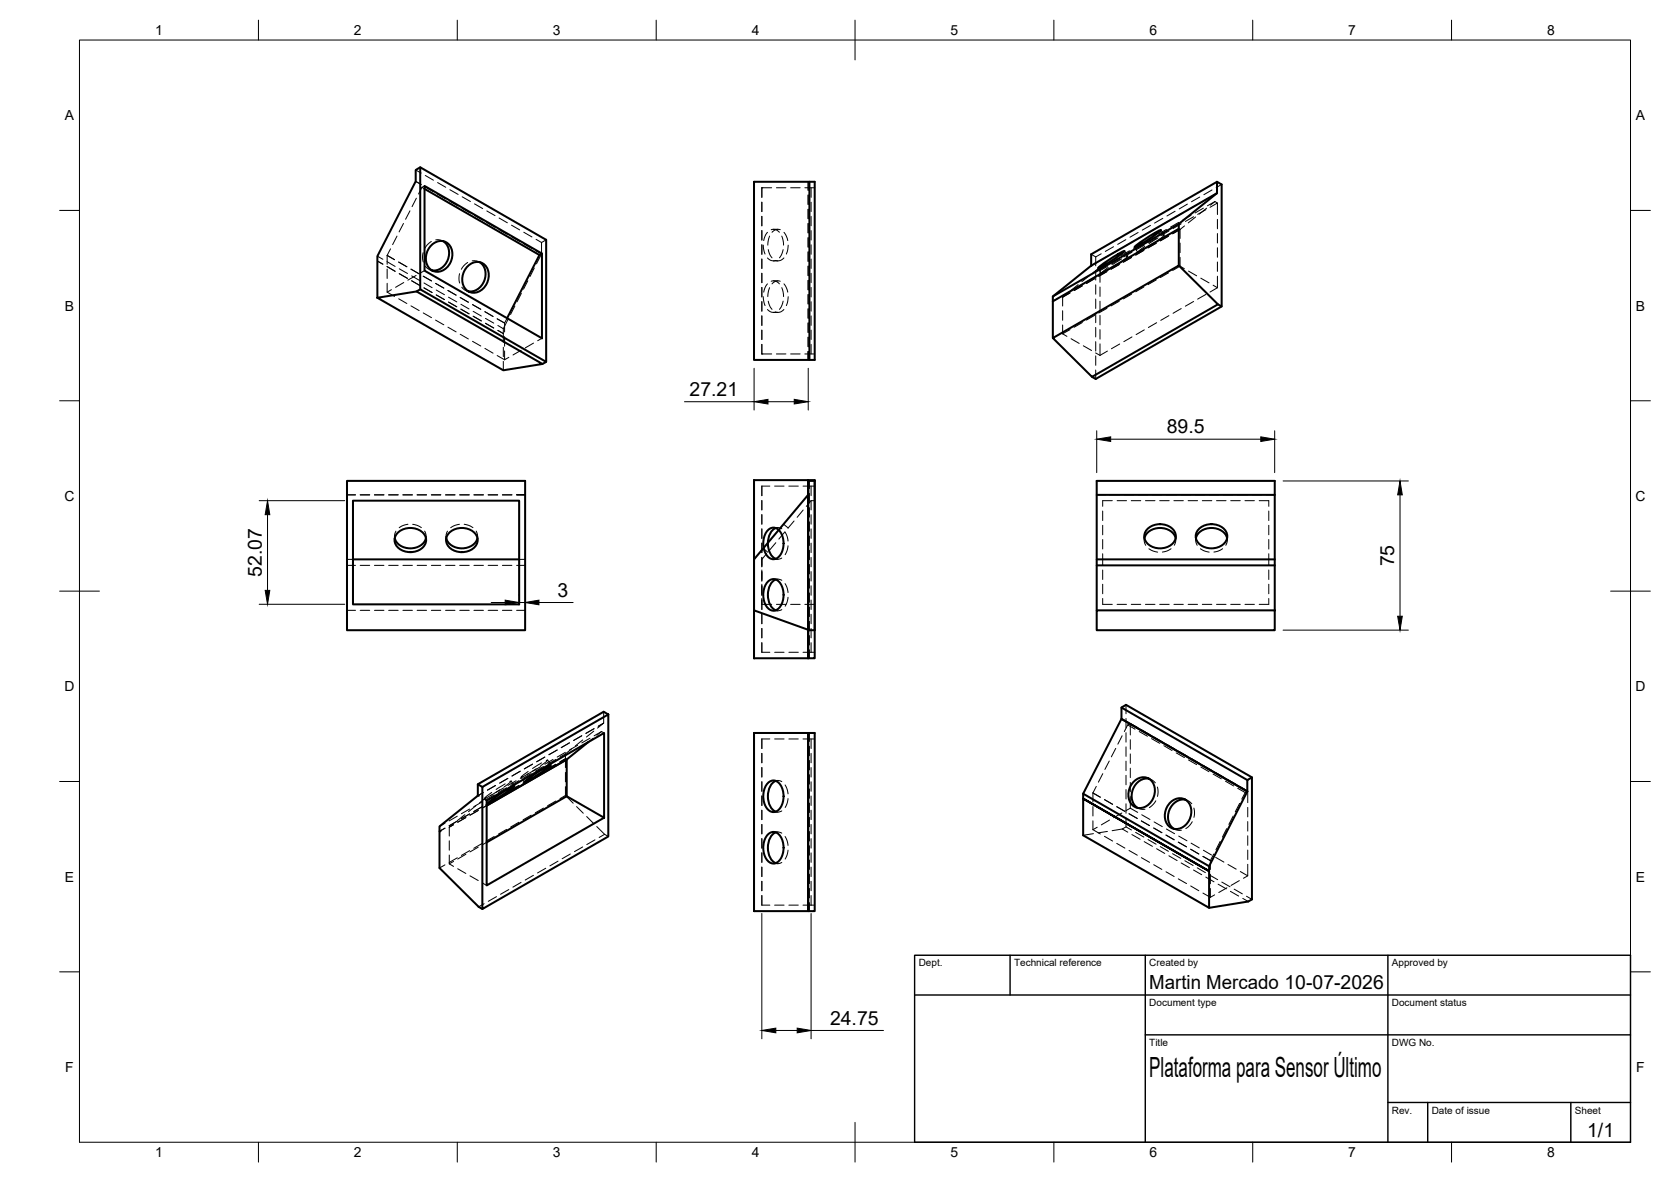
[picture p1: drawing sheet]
<svg xmlns="http://www.w3.org/2000/svg" width="420mm" height="297mm" viewBox="0 0 420 297" stroke-linecap="round" stroke-linejoin="round" font-family="sans-serif">
<!-- layer: Visible -->
<g fill="none" stroke="#000" stroke-width=".51">
<path d="M105.7 42l31.6 18.3v30.6l-31.6-18.2zM105.7 42l-1.2 .7v2.9l-9.6 18.8v10.4M106.7 46.7l29.6 17v21.3l-29.6-17zM106.7 47.5l28.9 16.6M189.6 45.7h13.9v44.8h-13.9zM203.5 45.7h1.4v44.8h-1.4M296.4 57.5l-31.7 18.2M296.4 56.3l-31.7 18.2M306 45.7l-31.6 18.2v2.9M306 48.5l-31.6 18.3M94.9 74.8l9.8-1.6 31.7 18.3-9.8 1.6zM105.7 72.7l-1 .5"/>
<path d="M108.5 61.6a2.98 2.98 0 0 1 3.5-.8 2.98 2.98 0 0 1 1.8 3 4.1 4.1 0 0 1-4.6 4.4 3.8 3.8 0 0 1-1.2-6.1zM111.4 60.6a4.2 4.2 0 0 1 1.2 4.7 4.2 4.2 0 0 1-4 2.6M117.7 66.8a2.98 2.98 0 0 1 3.4-.8 2.98 2.98 0 0 1 1.8 3.1 4.1 4.1 0 0 1-4.5 4.4 3.8 3.8 0 0 1-1.2-6.1zM120.6 65.9a4.2 4.2 0 0 1 1.2 4.7 4.2 4.2 0 0 1-4.1 2.6M136.3 63.7l-.7 .4-8.1 15.9M264.7 75.7v9.2M274.4 66.8l-9.7 7.7v1.2M276.2 67.2l3.8-2.7 2.8-1.4-3.9 2.8-2.8 1.5zM285.4 61.9l3.8-2.6 2.7-1.5-3.9 2.9-2.7 1.4zM296.4 66.7v-10.4l9.6-7.8v-2.8l1.2 .7v30.6l-31.7 18.2-.9-.5M306.2 76.5l1 .5M137.3 90.9l-.9 .6"/>
<path d="M264.7 84.9l31.7-18.2 9.8 9.8-31.6 18.2zM87.2 120.8h44.8v37.6h-44.8zM88.8 125.8h41.7v26.1h-41.7zM99.3 135.2a4.3 4.3 0 0 0 6.7 1.7l.9-1 .2-.7M99.9 134a4.4 4.4 0 0 1 7.2 1.1 3.2 3.2 0 0 1-3.1 3.6 3.9 3.9 0 0 1-4.8-3l.1-.6zM112.2 135.2a4.3 4.3 0 0 0 6.8 1.7l.8-1 .2-.7M112.8 134a4.4 4.4 0 0 1 7.2 1.1 3.2 3.2 0 0 1-3.1 3.6 3.9 3.9 0 0 1-4.7-3v-.6zM189.6 120.7h15.3v44.7h-15.3zM193 133.3a2.07 2.07 0 0 1 2.1-.6 2.07 2.07 0 0 1 1.5 1.6 5.2 5.2 0 0 1-1.1 5.9 2.09 2.09 0 0 1-3.1-1.4 5.5 5.5 0 0 1 .6-5.5zM195.1 132.7a4.8 4.8 0 0 0-1.6 6 2.91 2.91 0 0 0 1.6 1.7M203.2 120.8h1.7v37.6h-1.4l-13.9-5v-12.8l13.6-16.2zM275.8 124.4h44.7"/>
<path d="M287.8 135.2a4.3 4.3 0 0 1 6.7-1.6l.9 1 .2 .6M288.4 133.1a4.4 4.4 0 0 1 7.2 1.1 3.2 3.2 0 0 1-3.1 3.5 3.9 3.9 0 0 1-4.8-2.9l.1-.6zM300.7 135.2a4.3 4.3 0 0 1 6.8-1.6l.8 1 .2 .6M301.3 133.1a4.4 4.4 0 0 1 7.2 1.1 3.2 3.2 0 0 1-3.1 3.5 3.9 3.9 0 0 1-4.7-2.9v-.6zM88.8 140.6h41.7M193 146.2a2.07 2.07 0 0 1 2.1-.5 2.07 2.07 0 0 1 1.5 1.6 5.2 5.2 0 0 1-1.1 5.9 2.09 2.09 0 0 1-3.1-1.5 5.5 5.5 0 0 1 .6-5.5zM195.1 145.6a4.8 4.8 0 0 0-1.6 6.1 2.91 2.91 0 0 0 1.6 1.7M275.8 153.4h44.7v5h-44.7zM275.8 153.4v-32.6h44.7v32.6M275.8 142.1h44.7M275.8 140.6h44.7M153 179.5l-1.2-.6-31.7 18.2"/>
<path d="M203.2 165.4v-44.7v44.7M282 177.8l1.1-.7 31.7 18.3v30.6l-.9 .6-9.9 1.5-31.6-18.2v-10.4l9.6-18.8zM282 177.8l31.6 18.2M121.3 197.8l31.7-18.3v30.7l-31.7 18.2zM121.3 197.8l-1.2-.7v2.9l-9.6 7.7v10.4l9.9 9.8 .9 .5M132 196.4l3.8-2.7 2.7-1.4-3.9 2.8-2.8 1.4zM148 186.4l-5.5 4.5-20.1 11.5 20.1-11.5v9.2M189.6 184.2h15.3v44.8h-15.3zM193 196.8a2.07 2.07 0 0 1 2.1-.5 2.07 2.07 0 0 1 1.5 1.6 5.2 5.2 0 0 1-1.1 5.9 2.09 2.09 0 0 1-3.1-1.5 5.5 5.5 0 0 1 .6-5.5zM195.1 196.2a4.8 4.8 0 0 0-1.6 6.1 2.91 2.91 0 0 0 1.6 1.7M272.4 199.5l31.6 18.2M282 180.7l31.6 18.2"/>
<path d="M285.2 196.3a2.98 2.98 0 0 1 3.4-.8 2.98 2.98 0 0 1 1.8 3.1 4.1 4.1 0 0 1-4.5 4.4 3.8 3.8 0 0 1-1.2-6.1zM288.9 195.7a4.2 4.2 0 0 0-4 2.6 4.2 4.2 0 0 0 1.1 4.7M314.8 195.4l-1.2 .6v2.9l-9.6 18.8v10.4M122.4 201.2l29.5-17v21.3l-29.5 17zM122.9 201.6l3.7-2.6 2.8-1.4-3.9 2.8-2.8 1.4zM142.5 200.1l9.4 5.4M142.5 200.1l-20.1 11.6M193 209.7a2.07 2.07 0 0 1 2.1-.5 2.07 2.07 0 0 1 1.5 1.6 5.2 5.2 0 0 1-1.1 5.9 2.09 2.09 0 0 1-3.1-1.4 5.5 5.5 0 0 1 .6-5.6zM195.1 209.2a4.8 4.8 0 0 0-1.6 6 2.91 2.91 0 0 0 1.6 1.7M272.4 200.7l31.6 18.2-31.6-18.2M294.3 201.6a2.98 2.98 0 0 1 3.5-.8 2.98 2.98 0 0 1 1.8 3 4.1 4.1 0 0 1-4.6 4.4 3.8 3.8 0 0 1-1.2-6zM298.1 201a4.2 4.2 0 0 0-4.1 2.6 4.2 4.2 0 0 0 1.2 4.7"/>
<path d="M203.2 229v-44.8v44.8"/>
</g>
<!-- layer: Hidden -->
<g fill="none" stroke="#000" stroke-width=".25">
<path d="M99.8 59.3l-1.1 2.2M101.5 56.2l-1.1 2.1M103.1 53l-1.1 2.1M104.5 45.6l1.4 .8M104.5 42.7l1.4 .8M104.7 49.8l-1.1 2.1M106.1 47.1l-.9 1.7M106.1 47.1l.6 .4M106.7 46.7l-.6 .4M106.9 47l2.1 1.1M106.9 44.1l2.1 1.2M110 48.8l2.1 1.1"/>
<path d="M110 45.9l2.1 1.2M113.1 50.5l2.1 1.2M113.1 47.7l2.1 1.2M116.2 52.3l2.1 1.2M116.2 49.5l2.1 1.1M119.3 54.1l2.1 1.2M119.3 51.2l2.1 1.2M122.4 55.9l2.1 1.2M122.4 53l2.1 1.2M125.5 57.7l2.1 1.2M125.5 54.8l2.1 1.2M128.6 59.4l2.1 1.2"/>
<path d="M128.6 56.6l2.1 1.2M131.7 58.4l2.1 1.1M189.6 45.7v2.1M189.6 49v2.4M189.6 52.6v2.4M189.6 56.2v2.3M189.6 59.7v2.4M191.6 47.2h.1M191.6 47.2v2.4M191.6 50.8v2.4M191.6 54.4v2.4M191.6 57.9v2.4"/>
<path d="M191.6 47.2h2.4M193 58.4l-.5 .6-.5 1.5M193.5 59.3l-.4 2.3M193.9 57.7l1.3 .1 .8 .6M194.5 57.6h1.1M195.2 47.2h2.4M196.2 57.7l-1.3 .1-.8 .6M196.6 59.3l.4 2.3M197.1 58.4l.4 .6 .6 1.5M198.8 47.2h2.4M202.4 47.2h2.5M203.2 45.7v2.1"/>
<path d="M203.2 49v2.4M203.2 52.6v2.4M203.2 56.2v2.3M203.2 59.7v2.4M203.9 47.2v2.4M203.9 50.8v2.4M203.9 54.4v2.4M203.9 57.9v2.4M286.2 58.4l-2.1 1.2M288.1 58.9l-2.1 1.1M289.3 56.6l-2.1 1.2M290.2 59.4l-2.1 1.2"/>
<path d="M290.8 59.8l-2 1.2M291.2 59.8l-2.3 1.4M291.2 57.1l-2 1.2M291.9 57.8l.8 1.3M292.4 59.2l.3-.1-1.7 1.4M292.4 54.9l-2.1 1.2M293.3 57.7l-2.1 1.2M293.8 59.3l-2 1.2M293.9 58l-2 1.2M294 58.9l-2.1 1.2M294.3 55.3l-2.1 1.2M295.5 53.1l-2.1 1.2"/>
<path d="M296.4 55.9l-2.1 1.2M296.4 57.5l-1.4 .8M296.7 57.7v2.2M296.7 57.7l-1.8 1M297 56.2l-2 1.2M297.4 53.5l-2.1 1.2M297.8 56.8l-1.1 .9M298.6 51.3l-2.1 1.2M299.5 54.1l-2.1 1.2M300.1 54.5l-2.1 1.2M300.5 51.7l-2.1 1.2M300.6 54.5l-1.8 1.5"/>
<path d="M301.7 49.5l-2.1 1.2M302.6 52.3l-2.1 1.2M303.2 52.7l-2.1 1.2M303.4 52.3l-1.8 1.5M303.6 49.9l-2.1 1.2M304.2 52.1l1.9-1.1v2.9M304.8 47.7l-2.1 1.2M305.5 50.7l-1.2 .8M305.5 50.7l.6 .3M305.5 50.7l-1.9 1M306 48.5l-1.4 .8M306.1 55.1v2.4"/>
<path d="M306.1 58.7v2.4M307.2 46.4l-1.4 .7M94.9 65.6l1.4 .8M94.9 64.4l1.4 .8M97.3 67l2.1 1.2M97.3 65.8l2.1 1.2M97.3 64.2v2.2M97.3 73.4l1.9 1.1M97.3 67.6v2.4M97.3 71.2v2.2M97.3 64.2l1.9 1.1M98.2 62.5l-.9 1.7"/>
<path d="M98.4 72.8l-1.1 .6M100.2 75.1l2.1 1.2M100.2 65.9l2.1 1.1M100.4 68.8l2.1 1.2M100.4 67.5l2.1 1.2M101.5 71l-2 1.2M103.3 76.9l2.1 1.1M103.3 67.6l2.1 1.2M103.5 70.6l2.1 1.1M103.5 69.3l2.1 1.2M104.6 69.2l-2 1.2M106.4 63.5l-.2 1.1 .2 1.3"/>
<path d="M106.4 78.6l2.1 1.2M106.4 69.4l2.1 1.2M106.6 72.3l2 1.2M106.6 71.1l2 1.2M106.7 68l-1.1 .6M107 66.9l.7 .7 .8 .4M108.1 67.8l.8 .3M108.5 60.7l-1.1 .8-.6 .9M109.5 71.2l2.1 1.2M109.6 60.3h1l.8 .3M109.7 74.1l2.1 1.2M109.7 72.9l2.1 1.2"/>
<path d="M111 60.4l.9 .3M112.6 73l2.1 1.2M112.8 75.9l2.1 1.2M112.8 74.7l2.1 1.2M115.5 68.8l-.1 1 .2 1.3M115.7 74.8l2.1 1.2M115.9 77.7l2 1.2M115.9 76.5l2 1.1M116.1 72.2l.8 .7 .8 .3M117.3 73.1l.8 .3M117.6 66l-1 .8-.6 .9M118.7 65.6h1l.9 .3"/>
<path d="M118.8 76.5l2.1 1.2M119 79.5l2 1.2M119 78.2l2 1.2M120.2 65.7l.8 .3M121.9 78.3l2.1 1.2M127.5 80l-.6 1.2M129.5 76.9l-1.1 2.1M131.1 73.7l-1.1 2.1M131.7 61.2l2.1 1.2M132.7 70.6l-1.1 2.1M134.3 67.4l-1 2.1M134.8 63l1.4 .8"/>
<path d="M134.8 60.1l1.4 .8M137.3 60.3l-1.1 .6v2.9l-1.3 2.5M189.6 63.3v2.4M189.6 66.9v2.4M189.6 70.4v2.4M189.6 74v2.4M189.6 77.6v2.4M191.6 61.5v2.4M191.6 65.1v2.4M191.6 68.7v2.3M191.6 72.2v2.4M191.6 75.8v2.4"/>
<path d="M191.6 79.4v2.4M191.9 61.6l.5 2.2M191.9 74.6l.5 2.2M193 77.8a2.26 2.26 0 0 0 2.3 .7l1-.1 .8-.6M193 64.8a2.26 2.26 0 0 0 2.3 .7l1-.1 .8-.6M193 71.3l-.5 .6-.5 1.5M193.2 75.7l.5 1.5 .4 .6M193.2 62.7l.5 1.5 .4 .6M193.5 72.3l-.4 2.2M193.9 70.7h1.3l.8 .6M194.5 65.6h1.1M194.5 70.6h1.1"/>
<path d="M194.5 78.5h1.1M196.2 70.7h-1.3l-.8 .6M196.6 72.3l.4 2.2M196.9 62.7l-.3 1-.6 1.1M196.9 75.7l-.3 1-.6 1.1M197.1 71.3l.4 .6 .6 1.5M198.2 74.6l-.5 2.2M198.2 61.6l-.5 2.2M203.2 63.3v2.4M203.2 66.9v2.4M203.2 70.4v2.4M203.2 74v2.4"/>
<path d="M203.2 77.6v2.4M203.9 61.5v2.4M203.9 65.1v2.4M203.9 68.7v2.3M203.9 72.2v2.4M203.9 75.8v2.4M203.9 79.4v2.4M264.7 75.7h.1M266.1 74.9l-1.4 .8M267.2 74.7v2.2M267.2 78.1v2.4M268.3 73.8l-1.1 .9"/>
<path d="M269 73.6l-1.8 1.1M269.2 73.1l-2.1 1.2M271.1 71.5l-1.9 1.5M272.1 71.8l-2 1.2M272.3 71.4l-2.1 1.1M273.9 69.3l-1.9 1.5M274.4 66.8h.1M274.4 63.9l1.1 .7M275.2 79.3l-2 1.1M275.2 70l-2 1.2M275.4 69.6l-2.1 1.2M275.5 64.6v2.2"/>
<path d="M275.5 68v2.4M275.5 71.6v2.3M275.5 75.1v2.4M275.5 78.7v2.4M275.7 66l-1.3 .8M276.1 67.4l.8 1.3M276.6 68l-.7-.3-1.1 .9M276.6 72.1v2.4M276.6 75.7v2.4M276.6 79.3v2.3M276.9 63.8l-1.4 .8M277.8 66.6l-1.9 1.1"/>
<path d="M278.3 77.5l-2 1.2M278.3 68.2l-2 1.2M278.4 67l-1.8 1v2.9M278.5 67.8l-2.1 1.2M278.7 67.2l-1.8 1.5 .4-.1M278.8 64.2l-2 1.2M280 62l-2.1 1.2M280.7 66.6l-2.3 1.4M280.9 64.8l-2.1 1.2M281.4 75.7l-2 1.2M281.4 66.5l-2 1.2M281.5 65.2l-2 1.2"/>
<path d="M281.6 66l-2.1 1.2M281.9 62.4l-2 1.2M282 65.1l-2.2 1.4M282.8 63.1l.8 1.3M283.1 60.2l-2.1 1.2M283.2 64.4h.4l-1.8 1.4M284 63l-2.1 1.2M284.5 73.9l-2 1.2M284.5 64.7l-2 1.2M284.6 63.4l-2 1.2M284.7 64.2l-2.1 1.2M285 60.6l-2 1.2"/>
<path d="M285.2 62.1l.9 1.3M287.1 61.2l-2.1 1.2M287.6 72.1l-2 1.2M287.6 62.9l-2 1.2M287.7 61.6l-2 1.2M287.8 62.4l-2.1 1.2M287.8 61.9l-1.8 1.5 .4-.1M289.9 61.3l-2.3 1.4M290.7 70.3l-2.1 1.2M290.7 61.1l-2.1 1.2M290.9 60.6l-2.1 1.3M293.8 68.6l-2 1.2"/>
<path d="M293.9 79.3l-2 1.2M296.7 66.9l1.1 .6M296.7 66.9l-1.8 1.1M296.7 61.1v2.4M296.7 64.7v2.2M297 77.5l-2 1.2M298.8 68.1l2.1 1.2M300.1 75.8l-2.1 1.1M301.9 69.9l2.1 1.2M303.2 74l-2.1 1.2M305 71.7l1.1 .6M306.1 69.4v2.9l-1.9 1.1"/>
<path d="M306.1 62.3v2.4M306.1 65.8v2.4M109.5 80.4l2.1 1.2M112.6 82.2l2.1 1.2M115.7 84l2.1 1.2M118.8 85.8l2.1 1.2M121.9 87.6l2.1 1.2M122.1 81.2l2 1.2M122.1 80l2 1.2M125 89.4l1.9 1M125 80.1l1.9 1.1M125.2 83l1.4 .8"/>
<path d="M125.2 81.8l1.4 .8M126.6 83.8v2.2M126.6 87.3v2.3M126.6 90.8v2.3M126.9 81.2v2.2M126.9 84.6v2.4M126.9 88.2v2.2M127.8 80.1l-1.2 2.5v1.2M128 89.8l-1.1 .6M131 88l-2 1.2M134.2 86.2l-2.1 1.2M136.3 85l-1.1 .6"/>
<path d="M189.6 81.2v2.4M189.6 84.7v2.4M189.6 88.3v2.2M191.6 88.9h.1M191.6 83v2.3M191.6 86.5v2.4M191.6 88.9h2.4M195.2 88.9h2.4M198.8 88.9h2.4M202.4 88.9h2.5M203.2 88.3v2.2v-2.2M203.2 81.2v2.4"/>
<path d="M203.2 84.7v2.4M203.9 83v2.3M203.9 86.5v2.4M267.2 83.9l1.1 .6M267.2 81.7v2.2M269 82.8l-1.8 1.1M269.3 85.1l2.1 1.2M272.1 81.1l-2 1.1M272.4 86.9l2.1 1.2M275.5 88.7l1.1 .6M275.5 82.3v2.4M275.5 85.9v2.3"/>
<path d="M275.5 89.4v2.4M275.5 93v2.2M276.6 82.8v2.4M276.6 86.4v2.9M278.4 88.2l-1.8 1.1M281.5 86.5l-2 1.1M284.6 84.7l-2 1.2M287.7 82.9l-2 1.2M290.8 81.1l-2 1.2M87.2 124.4h2.2M90.6 124.4h2.4M94.1 124.4h2.4"/>
<path d="M97.7 124.4h2.4M99.2 134.8v.9M99.6 133.5l-.4 .9v.8M101.3 124.4h2.4M102.6 131.7l-1.1 .3-1.1 .6M103.8 131.7l1 .3 1.1 .6M104.9 124.4h2.4M106.8 133.5l.3 .9v.8M107.1 134.8v.9M108.5 124.4h2.3M112 124.4h2.4M112.1 134.8v.9"/>
<path d="M112.5 133.5l-.3 .9v.8M115.5 131.7l-1.1 .3-1.1 .6M115.6 124.4h2.4M116.7 131.7l1.1 .3 1.1 .6M119.2 124.4h2.4M119.7 133.5l.4 .9v.8M120.1 134.8v.9M122.7 124.4h2.4M126.3 124.4h2.4M129.9 124.4h2.1h-2.1M191.6 125.8v2.4M191.6 129.3v2.4"/>
<path d="M191.6 132.9v2.4M191.6 136.5v2.4M191.9 137.8l1.2 1M192.8 139.1l-1.2 1.5v1.5M193.6 122.2h-2v2.4M194.5 132.6h1.1M194.8 122.2h2.3M195.1 132.7l.7-.1 .8 .3M195.1 136.4l-1.6 1.8M197 131.7l1.2 1M197.4 133.7l-1.6 1.8M197.4 133.7l.5 .9 .2 1.4"/>
<path d="M198.1 137.1l-.2 1.4-.5 .9M198.4 122.2h2.3M199.7 130.9l-1.6 1.8M201.9 122.2h3M202 128.2l-1.6 1.8M203.5 120.7v2.1M203.5 124v2.4M203.5 127.6v2.3M203.5 131.1v2.4M203.5 134.7v2.4M203.5 138.3v2.4M203.9 122.2v2.4"/>
<path d="M203.9 125.8v2.4M203.9 129.3v2.4M203.9 132.9v2.4M203.9 136.5v2.4M204.9 125.8h-1l-1.2 1.5M275.8 124.4h2.1M277.3 128.4v2.4M277.3 132v2.4M277.3 135.6v2.4M277.3 139.2v2.9M279.1 124.4h2.4M279.7 125.8h-2.4v1.4"/>
<path d="M280.9 125.8h2.4M282.7 124.4h2.4M284.4 125.8h2.4M286.2 124.4h2.4M287.7 134.8v.9M287.7 135.2v.9l.4 .9M288 125.8h2.4M288.9 137.9l1.1 .6 1.1 .3M289.8 124.4h2.4M291.6 125.8h2.4M293.4 124.4h2.4M294.4 137.9l-1.1 .6-1 .2"/>
<path d="M295.2 125.8h2.3M295.6 135.2v.9l-.3 .9M295.6 134.8v.9M296.9 124.4h2.4M298.7 125.8h2.4M300.5 124.4h2.4M300.7 134.8v.9M300.7 135.2v.9l.3 .9M301.8 137.9l1.2 .6 1 .3M302.3 125.8h2.4M304.1 124.4h2.4M305.9 125.8h2.4"/>
<path d="M307.4 137.9l-1.1 .6-1.1 .2M307.7 124.4h2.3M308.5 135.2l.1 .9-.4 .9M308.6 134.8v.9M309.5 125.8h2.3M311.2 124.4h2.4M313 125.8h2.4M314.8 124.4h2.4M316.6 125.8h2.4v1.4M318.4 124.4h2.1M319 128.4v2.4M319 132v2.4"/>
<path d="M319 135.6v2.4M319 139.2v2.9M87.2 153.4h2.2M87.2 142.1h2.2M87.2 140.6h1.6M90.6 153.4h2.4M90.6 142.1h2.4M94.1 153.4h2.4M94.1 142.1h2.4M97.7 153.4h2.4M97.7 142.1h2.4M101.3 153.4h2.4"/>
<path d="M101.3 142.1h2.4M104.9 153.4h2.4M104.9 142.1h2.4M108.5 153.4h2.3M108.5 142.1h2.3M112 153.4h2.4M112 142.1h2.4M115.6 153.4h2.4M115.6 142.1h2.4M119.2 153.4h2.4M119.2 142.1h2.4M122.7 153.4h2.4"/>
<path d="M122.7 142.1h2.4M126.3 153.4h2.4M126.3 142.1h2.4M129.9 153.4h2.1M129.9 142.1h2.1M130.5 140.6h1.5M191.6 151.9h2.4M191.6 140.1v2.3M191.6 143.2v2.8M191.6 146.8v2.8M191.6 150.4v2.8M191.6 154.4v2.3"/>
<path d="M191.6 157.9v2.4M194.5 140.5h1.1M194.5 145.5h1.1M194.5 153.5h1.1M195.1 145.6l.7-.1 .8 .3M195.2 151.9h2.4M196.6 140.2l-.8 .3-.7-.1M196.6 153.2l-.8 .3-.7-.1M197.4 146.7l.5 .9 .2 1.3M198.1 150.1l-.2 1.3-.5 .9M198.8 151.9h2.4M202.4 151.9h2.5"/>
<path d="M203.5 141.8v2.4M203.5 145.4v2.4M203.5 149v2.4M203.5 152.6v2.3M203.5 156.1v2.4M203.5 159.7v2.4M203.9 140.1v2.3M203.9 143.6v2.4M203.9 147.2v2.4M203.9 150.8v2.4M203.9 154.4v2.3M203.9 157.9v2.4"/>
<path d="M277.3 150.4v1.5h2.4M277.3 143.2v2.4M277.3 146.8v2.4M280.9 151.9h2.4M284.4 151.9h2.4M288 151.9h2.4M291.6 151.9h2.4M295.2 151.9h2.3M298.7 151.9h2.4M302.3 151.9h2.4M305.9 151.9h2.4M309.5 151.9h2.3"/>
<path d="M313 151.9h2.4M319 150.4v1.5h-2.4M319 143.2v2.4M319 146.8v2.4M151.8 178.9v2.8l-1.6 1.3M191.6 161.5v2.4h2M194.8 163.9h2.3M198.4 163.9h2.3M201.9 163.9h3M203.5 163.3v2.1M203.9 161.5v2.4M283.1 177.1v2.3"/>
<path d="M121.5 199.2l-1.4 .8M123.6 199.8l-1.9 1M123.6 199.1l-1.7 1.5 .3-.1M124.3 199.8l-2.1 1.1M124.6 197.4l-2 1.2M125.7 198.5l-2.3 1.4M126.7 198l-2.1 1.2M127 197l-2.3 1.4M127.4 199.2l-2.1 1.2M127.4 198l-2.1 1.2M127.7 195.6l-2.1 1.2M128.2 196.4l.3-.1-1.7 1.4"/>
<path d="M128.5 196.3l.8 1.2M129.8 196.2l-2.1 1.2M130.5 197.4l-2.1 1.2M130.5 196.2l-2.1 1.2M130.8 193.8l-2.1 1.2M131 195.3l.8 1.3M132.8 193.9l-1.8 1.4 .4-.1M132.9 194.4l-2.1 1.2M133.6 195.6l-2.1 1.2M133.6 194.4l-2.1 1.2M133.9 192l-2.1 1.2M134.8 193.2l-2.2 1.4"/>
<path d="M136 192.6l-2.1 1.2M136.2 191.7l-2.3 1.4M136.7 193.9l-2.1 1.1M136.7 192.6l-2.1 1.2M137 190.3l-2.1 1.1M137.4 191.1l.3-.1-1.7 1.5M137.7 191l.8 1.3M139.1 190.8l-2.1 1.3M139.8 192.1l-2.1 1.2M139.8 190.8l-2.1 1.2M140.1 188.5l-2.1 1.2M142.2 189.1l-2.1 1.2"/>
<path d="M142.2 199.9l1.9 2M142.2 199.9l-1.4 .8M142.2 190.7v2.2M142.2 194.1v2.4M142.2 197.7v2.2M142.2 190.7l-1.4 .8M142.2 189.4l-1.4 .8M143.2 186.7l-2.1 1.2M143.7 188.2l-1.5 1.2v1.3M145.2 187.3l-2 1.2M146.3 184.9l-2.1 1.2M146.5 186l-1.8 1.5"/>
<path d="M148.4 185.5l-2.1 1.2M149.2 185.5l-1.2 .9M149.3 183.7l-1.9 1.5M149.4 183.1l-2.1 1.2M151.3 183.8l-1.9 1.1M151.8 181.7l-1.4 .8M151.9 184.2l-.6-.4-1.2 1M191.6 189.3v2.4M191.6 192.9v2.4M191.6 196.5v2.3M193.6 185.7h-2v2.4M194.5 196.1h1.1"/>
<path d="M194.8 185.7h2.3M195.1 196.2l.7-.1 .8 .3M197.4 197.3l.5 .9 .2 1.3M198.4 185.7h2.3M201.9 185.7h3M203.5 184.2v2.1M203.5 187.5v2.4M203.5 191.1v2.4M203.5 194.7v2.3M203.5 198.3v2.3M203.9 185.7v2.4M203.9 189.3v2.4"/>
<path d="M203.9 192.9v2.4M203.9 196.5v2.3M274.8 199.3v2.2M274.8 199.3l1.9 1M275.7 197.6l-.9 1.7M277.3 194.4l-1.1 2.2M278.9 191.2l-1.1 2.2M280.5 188.1l-1.1 2.1M282.2 184.9l-1.1 2.1M283.1 180.6v2.3M283.1 184.1v2.4M283.1 187.7v2.4"/>
<path d="M283.1 191.3v2.4M283.1 194.8v2.4M283.1 198.4v2.4M283.5 182.2l1.9 1M284.2 181.8l-.7 .4-.8 1.6M284.2 185.9v2.4M284.2 189.5v2.3M284.2 193v2.4M284.2 196.6v2.4M286.1 182.9l-1.9-1.1v2.9M286.4 183.8l2.1 1.2M287.1 183.5l2.1 1.2"/>
<path d="M288.5 195.5l.8 .3M288.9 195.7l.9 .4 .7 .6M289.5 185.6l2.1 1.2M290.2 185.3l2 1.1M291 197.8l.2 1.3-.2 1M292.7 187.4l2 1.2M293.3 187l2 1.2M295.7 189.2l2.1 1.2M296.4 188.8l2 1.2M298.8 191l2.1 1.2M299.5 190.6l2 1.2M301.9 192.8l2.1 1.1"/>
<path d="M302.6 192.4l2 1.2M305 194.5l2.1 1.2M305.7 194.2l2 1.2M308.1 196.3l2.1 1.2M308.8 195.9l2 1.2M311.2 198.1l1.9 1.1M311.9 197.7l1.8 1.1v2.9M313.1 199.2l-.9 1.6M313.7 198.8l-.6 .4M111.9 217.3l-1.4 .8M111.9 208.1l-1.4 .8M111.9 206.9l-1.4 .8"/>
<path d="M113 207.9v2.2M113 217.1l1 .6M113 211.3v2.4M113 214.9v2.2M114 216.5l-1 .6M114 207.2l-1 .7M114.1 207l-1.1 .9M115 215.6l-2.1 1.2M115 206.3l-2.1 1.2M115 205.1l-2.1 1.2M115.1 218.3l2 1.2M116.9 204.7l-1.9 1.5"/>
<path d="M117.1 214.7l-2 1.2M117.1 205.5l-2 1.1M118.1 213.8l-2.1 1.2M118.1 204.5l-2.1 1.2M118.1 203.3l-2.1 1.2M119.7 202.5l-1.9 1.5M120.2 212.9l-2 1.2M120.2 203.7l-2 1.2M121.2 212l-2.1 1.2M121.2 202.8l-2.1 1.1M121.2 201.5l-2.1 1.2M121.7 200.8l-1.1 .9"/>
<path d="M121.7 200.8l.7 .4M121.9 200.6l.8 1.3M122.4 211.7l-1.1 .6M122.4 202.4l-1.1 .7M124.3 210.2l-2.1 1.2M124.3 201l-2.1 1.2M127.4 208.4l-2.1 1.2M130.5 206.6l-2.1 1.2M133.6 204.9l-2.1 1.1M134.1 220l-2 1.2M136.7 203.1l-2.1 1.2M137.2 218.2l-2.1 1.2"/>
<path d="M139.8 201.3l-2.1 1.2M140.3 216.4l-2 1.2M143.4 214.6l-2 1.2M145 202.7l1.7 1.7M146.5 212.8l-2.1 1.2M147.5 205.2l1.7 1.7M149.6 211.1l-2.1 1.1M150.1 207.7l1.9 2M152 209.7l-1.4 .8M152 209.7l1 .5M191.6 200v2.4M191.6 203.6v2.4"/>
<path d="M191.6 207.2v2.4M191.6 210.7v2.4M191.6 214.3v2.4M191.6 217.9v2.4M194.5 209.1h1.1M194.5 217h1.1M194.5 204.1h1.1M195.1 209.2l.7-.1 .8 .3M196.6 203.8l-.8 .3-.7-.1M196.6 216.7l-.8 .3-.7-.1M197.4 210.2l.5 .9 .2 1.4M198.1 200.7l-.2 1.3-.5 .9"/>
<path d="M198.1 213.6l-.2 1.4-.5 .9M203.5 201.8v2.4M203.5 205.4v2.4M203.5 209v2.4M203.5 212.5v2.4M203.5 216.1v2.4M203.5 219.7v2.4M203.9 200v2.4M203.9 203.6v2.4M203.9 207.2v2.4M203.9 210.7v2.4M203.9 214.3v2.4"/>
<path d="M203.9 217.9v2.4M274.8 208.5l1.9 1.1M274.8 202.7v2.4M274.8 206.3v2.2M274.9 209.5l-2.5 .4M275.9 207.9l-1.1 .6M277.7 210.2l2.1 1.2M277.7 200.9l2.1 1.2M278.4 208.9l-2.3 .4M279 206.1l-2.1 1.2M280.8 211.9l2.1 1.2M280.8 202.7l2.1 1.2"/>
<path d="M282.1 204.3l-2.1 1.2M282.2 208.3l-2.6 .5M282.2 208.3l1.4 .8M283.1 205.6v2.2l1.4 .8M283.1 202v2.4M283.1 207.8l-.9 .5M283.9 213.7l2.1 1.2M283.9 204.5l2.1 1.2M284.2 203.1l1.9 1.1M284.2 200.2v2.9M284.2 203.1l-1.1 .6M284.6 209.7l2.1 1.2"/>
<path d="M285.5 209.2l2.1 1.2M285.6 202.9l.8 .3M286 203l.9 .4h1M287 215.5l2.1 1.2M287 206.3l2.1 1.2M287.1 204.8l2.1 1.1M287.7 211.5l2.1 1.2M288.6 211l2.1 1.2M290.1 217.3l2 1.2M290.1 208.1l2 1.2M290.2 206.6l2 1.1M290.6 201.2l-.6 .9-1 .9"/>
<path d="M290.8 213.3l2.1 1.2M291.7 212.8l2.1 1.1M293.2 219.1l2 1.2M293.2 209.9l2 1.1M293.3 208.3l2 1.2M293.9 215.1l2.1 1.2M294.7 208.2l.9 .3M294.8 214.5l2.1 1.2M295.2 208.3l.8 .3h1.1M296.3 211.6l2 1.2M296.4 210.1l2 1.2M297 216.9l2.1 1.1"/>
<path d="M297.7 200.8l.8 .3M297.9 216.3l2.1 1.2M298 201l.9 .3 .8 .7M299.4 213.4l2 1.2M299.5 211.9l2 1.2M299.8 206.5l-.7 .9-.9 .8M300.1 218.6l2.1 1.2M300.2 203.1l.2 1.3-.2 1M301 218.1l2.1 1.2M302.5 215.2l1.8 1.1M302.6 213.7l2 1.2M304.1 219.9l2.1 1.2"/>
<path d="M304.3 216.3v2.2M304.3 219.7v2.4M305.2 214.6l-.9 1.7M305.7 215.5l2 1.1M306.8 211.4l-1.1 2.2M308.4 208.2l-1 2.2M308.8 217.2l2 1.2M310.1 205.1l-1.1 2.1M311.7 201.9l-1.1 2.1M313.7 217.2v2.9l-1.8-1.1M313.7 202.9v2.4M313.7 206.5v2.4"/>
<path d="M313.7 210v2.4M313.7 213.6v2.4M118.2 220.1l2 1.2M121.3 221.9l1.1 .6M121.7 227.1l-1.3 .8M124.8 225.3l-2 1.2M127.9 223.5l-2 1.2M131 221.7l-2 1.2M191.6 221.5v2.3M191.6 225.1v2.4h2M194.8 227.5h2.3M198.4 227.5h2.3"/>
<path d="M201.9 227.5h3M203.5 223.3v2.3M203.5 226.8v2.2M203.9 221.5v2.3M203.9 225.1v2.4M296.3 220.9l2 1.1M299.4 222.6l2 1.2M302.5 224.4l1.8 1.1M303.2 220.4l2 1.2M304.3 223.3v2.2M305.4 224.9l-1.1 .6M306.3 222.2l2.1 1.2"/>
<path d="M307.2 221.7l2.1 1.1M308.5 223.1l-2 1.2M309.4 224l2 1.2M310.3 223.4l2.1 1.2M311.6 221.3l-2.1 1.2M312.5 225.8l1.4 .8M313.4 225.2l1.4 .8M313.7 220.1l-1 .6"/>
</g>
<!-- layer: Visible -->
<g fill="#000">
<circle cx="120.1" cy="200" r=".25"/>
<circle cx="110.5" cy="208.9" r=".25"/>
</g>
<!-- layer: BORDER -->
<g fill="none" stroke="#000" stroke-width=".25">
<path d="M20 10.1h390v276.9h-390zM65 5.1v5M115 5.1v5M165 5.1v5M215 5.1v10M265 5.1v5M315 5.1v5M365 5.1v5M15 52.9h5M410 52.9h5M15 100.7h5M410 100.7h5"/>
<path d="M15 148.6h10M405 148.6h10M15 196.4h5M410 196.4h5M15 244.2h5M410 244.2h5M65 287v5M115 287v5M165 287v5M215 282.1v9.9M265 287v5M315 287v5"/>
<path d="M365 287v5"/>
</g>
<!-- layer: TITLEBLOCK -->
<path d="M230 240.1h180v46.9h-180zM230 250h180M254 240.1v9.9M288 240.1v46.9M349 240.1v46.9M288 260.1h122M349 277.1h61M359 277.1v9.9M395 277.1v9.9" fill="none" stroke="#000" stroke-width=".36"/>
<!-- layer: FD_Dimensions -->
<g fill="none" stroke="#000" stroke-width=".25">
<path d="M189.6 92.5v10.5M203.2 92.5v10.5M172.1 101h17.5M193.1 101h6.6M275.8 108.3v10.5M279.3 110.4h37.7M320.5 108.3v10.5M65.2 125.8h21.5M67.3 129.3v19.1M322.6 120.9h31.5M352 124.4v30.5M65.2 151.9h21.5"/>
<path d="M123.5 151.4h3.5M130.5 149.3v.5M130.5 151.4h1.5M135.5 151.4h8.6M322.6 158.4h31.5M191.6 229.6v31.5M203.9 229.6v31.5M195.1 259h5.3M203.9 259h18.2"/>
</g>
<path d="M189.6 101l3.5-.6v1.1zM199.7 100.4l3.5 .6-3.5 .5zM275.8 110.4l3.5-.6v1.1zM317 109.8l3.5 .6-3.5 .5zM67.3 125.8l.5 3.5h-1.1zM352 120.9l.6 3.5h-1.2zM66.7 148.4h1.1l-.5 3.5zM127 150.8l3.5 .6-3.5 .6zM132 151.4l3.5-.6v1.2zM351.4 154.9h1.2l-.6 3.5zM191.6 259l3.5-.6v1.2zM200.4 258.4l3.5 .6-3.5 .6z" fill="#000" stroke="#000" stroke-width=".25"/>
<text font-size="7" x="289" y="270.6">Plataforma para Sensor Último</text>
<g font-size="4.9">
<text x="173.4" y="99.6">27.21</text>
<text x="293.4" y="108.9">89.5</text>
<text x="350.6" y="142.4" transform="rotate(-90 350.6 142.4)">75</text>
<text x="65.8" y="145" transform="rotate(-90 65.8 145)">52.07</text>
<text x="140.2" y="150">3</text>
<text x="289" y="248.5">Martin Mercado 10-07-2026</text>
<text x="208.7" y="257.5">24.75</text>
<text x="399.1" y="285.7">1/1</text>
</g>
<g font-size="3.5">
<text x="39" y="8.8">1</text>
<text x="89" y="8.8">2</text>
<text x="139" y="8.8">3</text>
<text x="189" y="8.8">4</text>
<text x="239" y="8.8">5</text>
<text x="289" y="8.8">6</text>
<text x="339" y="8.8">7</text>
<text x="389" y="8.8">8</text>
<text x="16.3" y="30.2">A</text>
<text x="411.3" y="30.2">A</text>
<text x="16.3" y="78">B</text>
<text x="411.3" y="78">B</text>
<text x="16.2" y="125.9">C</text>
<text x="411.2" y="125.9">C</text>
<text x="16.2" y="173.7">D</text>
<text x="411.2" y="173.7">D</text>
<text x="16.3" y="221.6">E</text>
<text x="411.3" y="221.6">E</text>
<text x="16.4" y="269.4">F</text>
<text x="411.4" y="269.4">F</text>
<text x="39" y="290.8">1</text>
<text x="89" y="290.8">2</text>
<text x="139" y="290.8">3</text>
<text x="189" y="290.8">4</text>
<text x="239" y="290.8">5</text>
<text x="289" y="290.8">6</text>
<text x="339" y="290.8">7</text>
<text x="389" y="290.8">8</text>
</g>
<g font-size="2.5">
<text x="231" y="242.9">Dept.</text>
<text x="255" y="242.9">Technical reference</text>
<text x="289" y="242.9">Created by</text>
<text x="350" y="242.9">Approved by</text>
<text x="289" y="252.8">Document type</text>
<text x="350" y="252.8">Document status</text>
<text x="289" y="262.9">Title</text>
<text x="350" y="262.9">DWG No.</text>
<text x="350" y="279.9">Rev.</text>
<text x="360" y="279.9">Date of issue</text>
<text x="396" y="279.9">Sheet</text>
</g>
</svg>
